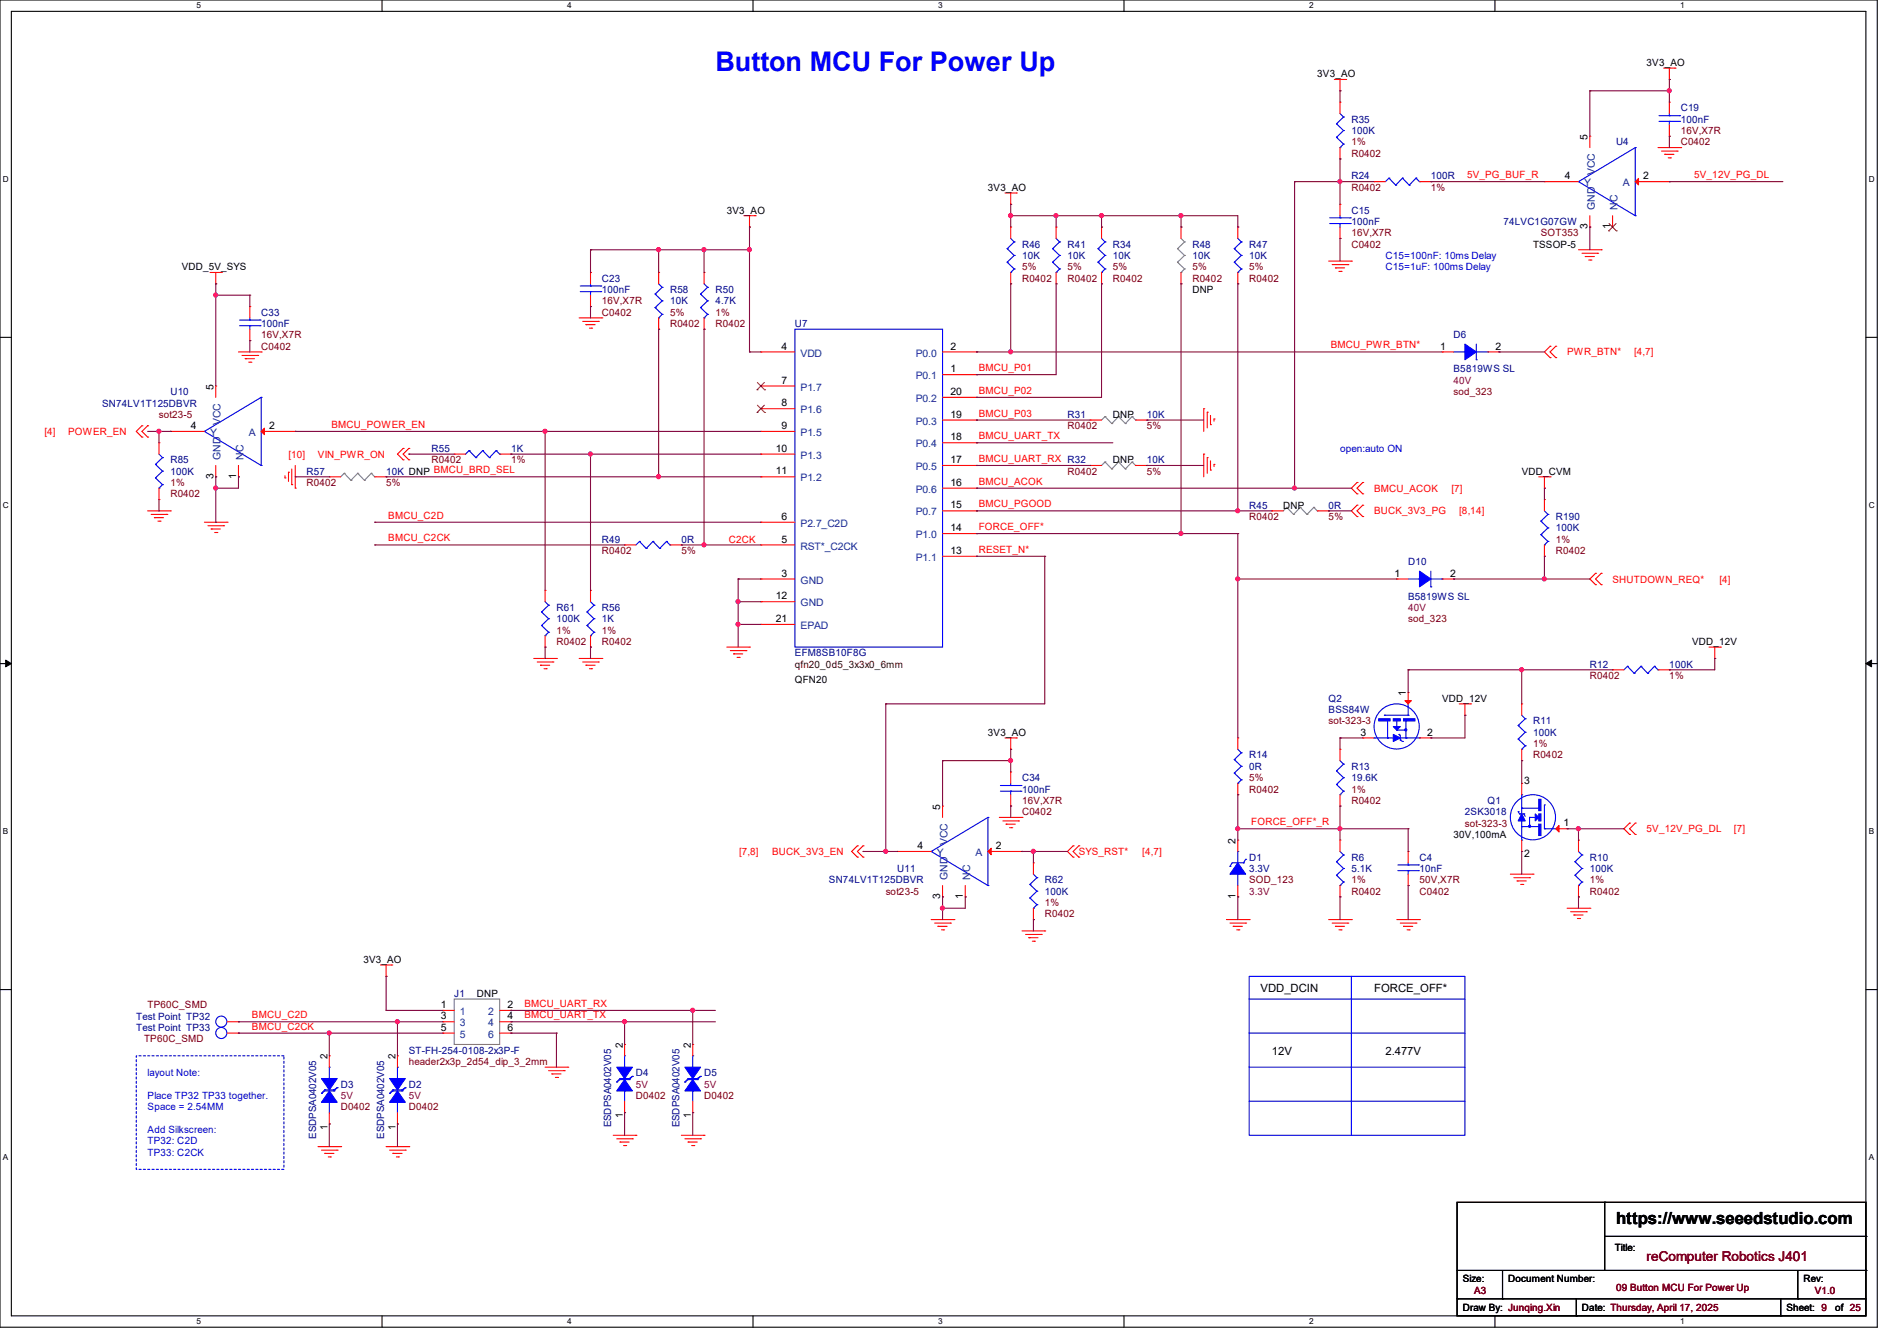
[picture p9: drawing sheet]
<svg xmlns="http://www.w3.org/2000/svg" width="297mm" height="210mm" viewBox="0 0 297 210" stroke-linecap="round" stroke-linejoin="round" font-family="sans-serif">
<path d="M0 0h293.9v207.9h-293.9zM1.8 1.8h290.3v204.3h-290.3z" fill="none" stroke="#000" stroke-width=".17"/>
<g fill="#fff">
<path d="M30.8 .2h.7v1.4h-.7z"/>
<path d="M30.8 206.2h.7v1.4h-.7z"/>
</g>
<path d="M59.8 0v1.8M59.8 206.1v1.8" fill="none" stroke="#000" stroke-width=".17"/>
<g fill="#fff">
<path d="M88.8 .2h.7v1.4h-.7z"/>
<path d="M88.8 206.2h.7v1.4h-.7z"/>
</g>
<path d="M117.9 0v1.8M117.9 206.1v1.8" fill="none" stroke="#000" stroke-width=".17"/>
<g fill="#fff">
<path d="M146.9 .2h.7v1.4h-.7z"/>
<path d="M146.9 206.2h.7v1.4h-.7z"/>
</g>
<path d="M176 0v1.8M176 206.1v1.8" fill="none" stroke="#000" stroke-width=".17"/>
<g fill="#fff">
<path d="M205 .2h.7v1.4h-.7z"/>
<path d="M205 206.2h.7v1.4h-.7z"/>
</g>
<path d="M234.1 0v1.8M234.1 206.1v1.8" fill="none" stroke="#000" stroke-width=".17"/>
<g fill="#fff">
<path d="M263.1 .2h.6v1.4h-.6z"/>
<path d="M263.1 206.2h.6v1.4h-.6z"/>
<path d="M.5 27.3h.9v1.4h-.9z"/>
<path d="M292.6 27.3h.9v1.4h-.9z"/>
<path d="M.5 78.4h.9v1.4h-.9z"/>
<path d="M292.6 78.4h.9v1.4h-.9z"/>
</g>
<path d="M0 52.8h1.8M292.1 52.8h1.8" fill="none" stroke="#000" stroke-width=".17"/>
<g fill="#fff">
<path d="M.5 129.5h.8v1.4h-.8z"/>
<path d="M292.6 129.5h.8v1.4h-.8z"/>
</g>
<path d="M0 103.9h1.8M292.1 103.9h1.8" fill="none" stroke="#000" stroke-width=".17"/>
<path d="M.9 103.4l.9 .5-.9 .5zM292.1 103.9l.9-.5v1z" fill="#000" stroke="#000" stroke-width=".16"/>
<g fill="#fff">
<path d="M.5 180.5h.8v1.4h-.8z"/>
<path d="M292.6 180.5h.8v1.4h-.8z"/>
</g>
<g fill="none" stroke="#000" stroke-width=".17">
<path d="M0 155h1.8M292.1 155h1.8M228.1 188.3h64v17.8h-64zM228.1 199h64M235.2 199v4.4M251.2 188.3h.1M251.2 188.3v10.7M251.2 193.6h40.9M281.5 199v4.4M292.1 199h.1M292.1 193.6h.1M228.1 203.4h.1"/>
<path d="M228.1 203.4h64M235.2 203.4h.1M246.8 206.1h.1M246.8 203.4v2.7M278.8 206.1h.1M278.8 203.4v2.7M281.5 203.4h.1"/>
</g>
<g fill="none" stroke="#00f" stroke-width=".17">
<path d="M209.3 19.4h.1M209.3 19.4l1.1 1M209.8 17.8l.6 .5M210.4 18.3h.1M210.4 18.3l-1.1 1.1M259.8 18.1h3.2M259.8 19h3.2M261.4 19h.1M261.4 18.1h.1M261.4 17.8v.3M261.4 19v.6M263 18.1h.1"/>
<path d="M263 19h.1M157.7 38.9h.1M157.7 38.9l1.1 1.1M158.2 37.3l.6 .6M158.8 37.9h.1M158.8 37.9l-1.1 1M164.8 38.9h.1M164.8 38.9l1.1 1.1M165.4 37.3l.5 .6M165.9 37.9h.1M165.9 37.9l-1.1 1M171.9 38.9h.1"/>
<path d="M171.9 38.9l1.1 1.1M172.5 37.3l.5 .6M173 37.9h.1M173 37.9l-1.1 1M193.3 38.9h.1M193.3 38.9l1.1 1.1M193.8 37.3l.6 .6M194.4 37.9h.1M194.4 37.9l-1.1 1M208.2 34.1h3.2M208.2 35h3.2M209.3 21.5h.1"/>
<path d="M209.3 21.5l1.1 1.1M209.8 23.1h.1M209.8 35h.1M209.8 34.1h.1M209.8 33.8v.3M209.8 35v.6M210.4 20.4h.1M210.4 22.6h.1M210.4 20.4l-1.1 1.1M210.4 22.6l-.6 .5M211.4 34.1h.1M211.4 35h.1"/>
<path d="M217.5 27.9h.1M217.5 27.9l-.6 .5M217.5 27.9l1 1.1M218.5 29h.1M219.6 27.9h.1M219.6 27.9l-1.1 1.1M219.6 27.9l1 1.1M220.6 29h.1M221.7 27.9h.1M221.7 27.9l-1.1 1.1M221.7 27.9l.5 .5M222.2 28.4h.1"/>
<path d="M247.1 28.4h.1M247.1 28.4l8.9 5.4M256 23.1h.1M256 33.8h.1M256 23.1l-8.9 5.3M256 23.1v10.7M37.5 50.1h3.2M37.5 51h3.2M39.1 51h.1M39.1 50.1h.1M39.1 49.8v.3M39.1 51v.6"/>
<path d="M40.7 50.1h.1M40.7 51h.1M90.8 44.8h3.3M90.8 45.7h3.3M92.5 45.7h.1M92.5 44.8h.1M92.5 44.4v.4M92.5 45.7v.5M94.1 44.8h.1M94.1 45.7h.1M102.6 46.1h.1M102.6 48.2h.1"/>
<path d="M102.6 46.1l1.1 1M102.6 48.2l1.1 1M103.1 49.8h.1M103.1 44.4l.6 .6M103.7 45h.1M103.7 47.1h.1M103.7 49.2h.1M103.7 45l-1.1 1.1M103.7 47.1l-1.1 1.1M103.7 49.2l-.6 .6M109.7 46.1h.1M109.7 48.2h.1"/>
<path d="M109.7 46.1l1.1 1M109.7 48.2l1.1 1M110.2 49.8h.1M110.2 44.4l.6 .6M110.8 45h.1M110.8 47.1h.1M110.8 49.2h.1M110.8 45l-1.1 1.1M110.8 47.1l-1.1 1.1M110.8 49.2l-.6 .6M124.5 51.6h23.1v49.7h-23.1zM157.7 41.1h.1"/>
<path d="M157.7 41.1l1.1 1M158.2 42.7h.1M158.8 40h.1M158.8 42.1h.1M158.8 40l-1.1 1.1M158.8 42.1l-.6 .6M164.8 41.1h.1M164.8 41.1l1.1 1M165.4 42.7h.1M165.9 40h.1M165.9 42.1h.1M165.9 40l-1.1 1.1"/>
<path d="M165.9 42.1l-.5 .6M171.9 41.1h.1M171.9 41.1l1.1 1M172.5 42.7h.1M173 40h.1M173 42.1h.1M173 40l-1.1 1.1M173 42.1l-.5 .6M193.3 41.1h.1M193.3 41.1l1.1 1M193.8 42.7h.1M194.4 40h.1"/>
<path d="M194.4 42.1h.1M194.4 40l-1.1 1.1M194.4 42.1l-.6 .6M227.6 55.1h1.8M229.4 55.1h.1M231.1 56.3h.1M231.1 53.9v2.4M231.1 55.1h1.8M232.9 55.1h.1M24.3 72.7h.1M24.3 74.8h.1M24.3 72.7l1.1 1.1"/>
<path d="M24.3 74.8l1.1 1.1M24.9 76.5h.1M24.9 71.1l.5 .6M25.4 71.7h.1M25.4 73.8h.1M25.4 75.9h.1M25.4 71.7l-1.1 1M25.4 73.8l-1.1 1M25.4 75.9l-.5 .6M32 67.6h.1M32 67.6l8.9 5.3M40.9 62.2h.1"/>
<path d="M40.9 72.9h.1M40.9 62.2l-8.9 5.4M40.9 62.2v10.7M73.4 70.6h.1M73.4 70.6l-.5 .5M73.4 70.6l1.1 1.1M74.5 71.7h.1M75.6 70.6h.1M75.6 70.6l-1.1 1.1M75.6 70.6l1 1.1M76.6 71.7h.1M77.7 70.6h.1"/>
<path d="M77.7 70.6l-1.1 1.1M77.7 70.6l.5 .5M78.2 71.1h.1M84.8 95.8h.1M84.8 98h.1M84.8 95.8l1.1 1.1M84.8 98l1.1 1M85.3 99.6h.1M85.3 94.2l.6 .6M85.9 94.8h.1M85.9 96.9h.1M85.9 99h.1"/>
<path d="M85.9 94.8l-1.1 1M85.9 96.9l-1.1 1.1M85.9 99l-.6 .6M91.9 95.8h.1M91.9 98h.1M91.9 95.8l1.1 1.1M91.9 98l1.1 1M92.5 99.6h.1M92.5 94.2l.5 .6M93 94.8h.1M93 96.9h.1M93 99h.1"/>
<path d="M93 94.8l-1.1 1M93 96.9l-1.1 1.1M93 99l-.5 .6M100.1 84.8h.1M100.1 84.8l-.5 .5M100.1 84.8l1.1 1.1M101.2 85.9h.1M102.2 84.8h.1M102.2 84.8l-1 1.1M102.2 84.8l1.1 1.1M103.3 85.9h.1M104.4 84.8h.1"/>
<path d="M104.4 84.8l-1.1 1.1M104.4 84.8l.5 .5M104.9 85.3h.1M220.5 90.7h1.7M222.2 90.7h.1M224 91.9h.1M224 89.5v2.4M224 90.7h1.8M225.8 90.7h.1M241.3 81.6h.1M241.3 83.7h.1M241.3 81.6l1.1 1.1"/>
<path d="M241.3 83.7l1.1 1.1M241.8 85.3h.1M241.8 80l.6 .6M242.4 80.6h.1M242.4 82.7h.1M242.4 84.8h.1M242.4 80.6l-1.1 1M242.4 82.7l-1.1 1M242.4 84.8l-.6 .5M193.3 119h.1M193.3 119l1.1 1M193.8 117.3l.6 .6"/>
<path d="M194.4 117.9h.1M194.4 117.9l-1.1 1.1M209.8 119.1l.6 .6M210.4 119.7h.1M210.4 119.7l-1.1 1M215.1 115.6h.1M215.1 115.6h3M216.7 112h.1M216.7 112h3.8M217.3 115.6h.1M217.3 112.9v2.7M218.7 114.3h.1"/>
<path d="M218.7 112.9v1.4M218.7 114.3h1.2M219 115h.1M219 115l.2 .2v.7M219.2 115.9h.1M219.2 115.6h3M219.2 115.9l.4 .2M219.6 116.1h.1M219.9 114.3h.1M220.1 112.9h.1M220.1 115.6h.1M220.1 112.9v1.2"/>
<path d="M220.1 114.5v1.1M220.5 112h.1M220.5 110.2v1.8M222.2 115.6h.1M237.7 113.6h.1M237.7 115.7h.1M237.7 113.6l1.1 1.1M237.7 115.7l1.1 1.1M238.3 117.3h.1M238.3 112l.5 .6M238.8 112.6h.1M238.8 114.7h.1"/>
<path d="M238.8 116.8h.1M238.8 112.6l-1.1 1M238.8 114.7l-1.1 1M238.8 116.8l-.5 .5M254.8 104.4h.1M254.8 104.4l-.5 .5M254.8 104.4l1.1 1.1M255.9 105.5h.1M256.9 104.4h.1M256.9 104.4l-1 1.1M256.9 104.4l1.1 1.1M258 105.5h.1"/>
<path d="M259 104.4h.1M259 104.4l-1 1.1M259 104.4l.6 .5M259.6 104.9h.1M145.8 133.3h.1M145.8 133.3l8.9 5.4M154.7 128h.1M154.7 138.7h.1M154.7 128l-8.9 5.3M154.7 128v10.7M156.6 123h3.3M156.6 123.9h3.3"/>
<path d="M158.2 123.9h.1M158.2 123h.1M158.2 122.7v.3M158.2 123.9v.6M159.9 123h.1M159.9 123.9h.1M161.2 138.5h.1M161.2 138.5l1.1 1.1M161.8 136.9l.5 .6M162.3 137.5h.1M162.3 139.6h.1M162.3 137.5l-1.1 1"/>
<path d="M162.3 139.6l-1.1 1M192.6 135.7h.1M193.3 121.1h.1M193.3 121.1l1.1 1M193.8 136.9h.1M193.8 133.3h.1M193.8 122.7h.1M193.8 133.3v1.8M193.8 136.9v1.8M194.4 120h.1M194.4 122.1h.1M194.4 120l-1.1 1.1"/>
<path d="M194.4 122.1l-.6 .6M194.7 135.1h.1M194.7 135.1h-1.8l-.3 .6M195 134.6h.1M195 134.6l-.3 .5M209.3 120.7h.1M209.3 122.9h.1M209.3 135h.1M209.3 137.1h.1M209.3 120.7l1.1 1.1M209.3 122.9l1.1 1M209.3 135l1.1 1"/>
<path d="M209.3 137.1l1.1 1M209.8 124.5h.1M209.8 138.7h.1M209.8 133.3l.6 .6M210.4 121.8h.1M210.4 123.9h.1M210.4 133.9h.1M210.4 136h.1M210.4 138.1h.1M210.4 121.8l-1.1 1.1M210.4 123.9l-.6 .6M210.4 133.9l-1.1 1.1"/>
<path d="M210.4 136l-1.1 1.1M210.4 138.1l-.6 .6M218.9 135.5h3.2M218.9 136.4h3.2M220.5 136.4h.1M220.5 135.5h.1M220.5 135.1v.4M220.5 136.4v.5M222.1 135.5h.1M222.1 136.4h.1M237.7 127.1h.1M237.7 127.1l.2 .4"/>
<path d="M237.9 127.5h.1M237.9 127.5h.7M238.3 129.5h.1M238.3 131.6h.1M238.3 126.6h.1M238.3 124.5h.1M238.3 129.5h1M238.3 124.5v3M238.3 128.6v3M238.3 126.6h2.6M238.6 127.5h.1M238.6 127.5l.2 .3"/>
<path d="M239.5 128h.1M239.5 129.2h.1M239.5 128h.9M239.5 128v1.2M239.7 129.5h1.2M240.9 129.5h.1M241.8 129.8h.1M241.8 126.1h.1M241.8 129.8h1.8M241.8 126.1v3.7M246.6 135h.1M246.6 137.1h.1"/>
<path d="M246.6 135l1.1 1M246.6 137.1l1.1 1M247.1 138.7h.1M247.1 133.3l.6 .6M247.7 133.9h.1M247.7 136h.1M247.7 138.1h.1M247.7 133.9l-1.1 1.1M247.7 136l-1.1 1.1M247.7 138.1l-.6 .6M161.2 140.6h.1M161.2 140.6l1.1 1.1"/>
<path d="M161.8 142.2h.1M162.3 141.7h.1M162.3 141.7l-.5 .5M195.6 152.9h33.8v24.9h-33.8zM195.6 156.5h33.8M211.6 152.9v24.9M50.3 171.2h.1M50.8 170.7h.1M50.8 170.7h1.5M50.8 170.7l-.5 .5M51.6 167.1h.1M51.6 172.6h.1"/>
<path d="M51.6 167.1v1.8M51.6 172.6v1.6M52.3 170.7h.1M52.3 170.9h.1M52.3 170.9h-1.5l-.5 .3M52.8 170.3h.1M52.8 170.3l-.5 .4M52.8 170.3l-.5 .6M61 171.2h.1M61.5 170.7h.1M61.5 170.7h1.4M61.5 170.7l-.5 .5"/>
<path d="M62.2 167.1h.1M62.2 172.6h.1M62.2 167.1v1.8M62.2 172.6v1.6M62.9 170.7h.1M62.9 170.9h.1M62.9 170.9h-1.4l-.5 .3M63.5 170.3h.1M63.5 170.3l-.6 .4M63.5 170.3l-.6 .6M96.6 169.5h.1M97.1 168.9h.1"/>
<path d="M97.1 168.9h1.4M97.1 168.9l-.5 .6M97.8 165.4h.1M97.8 170.9h.1M97.8 165.4v1.7M97.8 170.9v1.6M98.5 168.9h.1M98.5 169.1h.1M98.5 169.1h-1.4l-.5 .4M99 168.6h.1M99 168.6l-.5 .3M99 168.6l-.5 .5"/>
<path d="M107.2 169.5h.1M107.7 168.9h.1M107.7 168.9h1.5M107.7 168.9l-.5 .6M108.5 165.4h.1M108.5 170.9h.1M108.5 165.4v1.7M108.5 170.9v1.6M109.2 168.9h.1M109.2 169.1h.1M109.2 169.1h-1.5l-.5 .4M109.7 168.6h.1"/>
<path d="M109.7 168.6l-.5 .3M109.7 168.6l-.5 .5M195.6 161.8h33.8M195.6 167.1h33.8M195.6 172.5h33.8"/>
<circle cx="218.7" cy="113.8" r="3.5"/>
<circle cx="240" cy="128" r="3.5"/>
<circle cx="34.6" cy="160" r=".87"/>
<circle cx="34.6" cy="161.8" r=".87"/>
</g>
<path d="M21.3 165.4h23.1v17.7h-23.1z" fill="none" stroke="#00f" stroke-width=".17" stroke-dasharray=".3 .3"/>
<g fill="none" stroke="#f00" stroke-width=".17">
<path d="M208.9 12.4h1.8M209.8 14.2h.1M209.8 16h.1M209.8 12.4v1.8M209.8 16v1.8M210.7 12.4h.1M260.5 10.7h1.8M261.4 12.4h.1M261.4 16h.1M261.4 10.7v1.7M261.4 16v1.8M261.4 19.6v1.7"/>
<path d="M262.3 10.7h.1M116.5 33.8h1.7M117.3 35.6h.1M117.3 33.8v1.8M118.2 33.8h.1M157.4 30.2h1.7M158.2 32h.1M158.2 35.6h.1M158.2 30.2v1.8M158.2 35.6v1.7M159.1 30.2h.1M165.4 35.6h.1"/>
<path d="M165.4 35.6v1.7M172.5 35.6h.1M172.5 35.6v1.7M184.9 35.6h.1M184.9 35.6v1.7M193.8 35.6h.1M193.8 35.6v1.7M209.8 24.9h.1M209.8 32h.1M209.8 37.3h.1M209.8 23.1v1.8M209.8 32v1.8"/>
<path d="M209.8 35.6v1.7M215.1 28.4h.1M215.1 28.4h1.8M222.2 28.4h1.8M224 28.4h.1M241.8 28.4h.1M241.8 28.4h5.3M247.1 39.1h3.6M247.7 39.7h2.4M248.9 35.6h.1M248.9 21.3h.1M248.9 21.3v1.8"/>
<path d="M248.9 33.8v1.8M250.1 39.7h.1M250.7 39.1h.1M252.5 35.6h.1M252.5 33.8v1.8M256 28.4h5.4M259.6 23.1h3.5M260.1 23.7h2.5M260.6 24.2h.1M260.6 24.2h1.5M261.2 24.7h.3M261.4 21.3h.1"/>
<path d="M261.4 28.4h.1M261.5 24.7h.1M262.6 23.7h.1M263.1 23.1h.1M32.9 42.7h1.8M33.8 44.4h.1M33.8 42.7v1.7M34.7 42.7h.1M37.3 55.1h3.6M37.9 55.7h2.4M38.4 56.2h.1M38.4 56.2h1.4"/>
<path d="M38.9 56.7h.4M39.1 48h.1M39.1 53.3h.1M39.1 48v1.8M39.1 51.6v1.7M39.3 56.7h.1M40.3 55.7h.1M40.9 55.1h.1M90.7 49.8h3.5M91.2 50.3h2.5M91.7 50.8h.1M91.7 50.8h1.5"/>
<path d="M92.3 51.4h.3M92.5 42.7h.1M92.5 48h.1M92.5 42.7v1.7M92.5 46.2v1.8M92.6 51.4h.1M93.7 50.3h.1M94.2 49.8h.1M103.1 42.7h.1M103.1 51.6h.1M103.1 42.7v1.7M103.1 49.8v1.8"/>
<path d="M110.2 42.7h.1M110.2 51.6h.1M110.2 42.7v1.7M110.2 49.8v1.8M119.1 55.1h.1M119.1 55.1h5.4M147.6 55.1h5.3M147.6 58.7h5.3M152.9 55.1h.1M152.9 58.7h.1M158.2 44.4h.1M158.2 42.7v1.7"/>
<path d="M165.4 44.4h.1M165.4 42.7v1.7M172.5 44.4h.1M172.5 42.7v1.7M184.9 44.4h.1M184.9 42.7v1.7M193.8 44.4h.1M193.8 42.7v1.7M208 40.9h3.6M208.6 41.4h2.4M209.1 42h.1M209.1 42h1.4"/>
<path d="M209.6 42.5h.4M210 42.5h.1M211 41.4h.1M211.6 40.9h.1M225.8 55.1h.1M225.8 55.1h1.8M232.9 55.1h1.8M234.7 55.1h.1M242.7 54.2h.1M242.7 56h.1M242.7 54.2l-.9 .9 .9 .9M243.6 56h.1"/>
<path d="M243.6 54.2h.1M243.6 54.2l-.9 .9 .9 .9M248.2 40.2h.1M248.2 40.2h1.4M248.8 40.7h.3M249.1 40.7h.1M22.2 66.7h.1M22.2 68.5h.1M22.2 66.7l-.9 .9 .9 .9M23.1 66.7h.1M23.1 68.5h.1M23.1 66.7l-.9 .9 .9 .9"/>
<path d="M24.9 69.3h.1M24.9 78.2h.1M24.9 69.3v1.8M24.9 76.5v1.7M26.7 67.6h.1M26.7 67.6h5.3M33.8 74.7h.1M33.8 60.5h.1M33.8 60.5v1.7M33.8 72.9v1.8M37.3 74.7h.1M37.3 72.9v1.8"/>
<path d="M40.9 67.6h5.3M44.6 74.8h.1M44.6 74.5v.3M45.2 74h.1M45.2 74v1.4M45.7 75.9h.1M45.7 73.4v2.5M46.2 76.5h.1M46.2 67.6h.1M46.2 72.9v3.6M51.6 74.7h.1M51.6 74.7h1.7"/>
<path d="M58.7 74.7h1.8M60.5 74.7h.1M63.1 70.2h.1M63.1 72h.1M63.1 70.2l-.9 .9 .9 .9M64 70.2h.1M64 72h.1M64 70.2l-.9 .9 .9 .9M71.1 71.1h.1M71.1 71.1h1.8M78.2 71.1h1.8M80 71.1h.1"/>
<path d="M119.1 60.5h.1M119.1 64h.1M119.1 67.6h.1M119.1 71.1h.1M119.1 74.7h.1M119.1 74.7h5.4M119.1 71.1h5.4M119.1 67.6h5.4M119.1 60.5h5.4M119.1 64h5.4M147.6 72.9h5.3M147.6 65.8h5.3"/>
<path d="M147.6 62.2h5.3M147.6 69.3h5.3M147.6 76.5h5.3M152.9 62.2h.1M152.9 65.8h.1M152.9 69.3h.1M152.9 72.9h.1M152.9 76.5h.1M170.7 72.9h.1M170.7 65.8h.1M170.7 72.9h1.8M170.7 65.8h1.8"/>
<path d="M177.8 72.9h1.8M177.8 65.8h1.8M179.6 72.9h.1M179.6 65.8h.1M188.5 64h.1M188.5 71.1h.1M188.5 64v3.6M188.5 71.1v3.6M189 64.6h.1M189 71.7h.1M189 64.6v2.4M189 71.7v2.4"/>
<path d="M189.5 66.5h.1M189.5 73.6h.1M189.5 65.1v1.4M189.5 72.2v1.4M190.1 65.6h.1M190.1 72.7h.1M190.1 65.6v.4M190.1 72.7v.4M212.5 75.6h.1M212.5 77.3h.1M212.5 79.1h.1M212.5 75.6l-.9 .9 .9 .8"/>
<path d="M212.5 79.1l-.9 .9 .9 .9M213.4 77.3h.1M213.4 75.6h.1M213.4 79.1h.1M213.4 75.6l-.9 .9 .9 .8M213.4 79.1l-.9 .9 .9 .9M240.9 74.7h1.8M241.8 76.5h.1M241.8 78.2h.1M241.8 74.7v1.8M241.8 78.2v1.8M242.7 74.7h.1"/>
<path d="M23.1 80h3.6M23.7 80.6h2.4M24.2 81.1h.1M24.2 81.1h1.4M24.7 81.6h.4M25.1 81.6h.1M26.1 80.6h.1M26.7 80h.1M32 81.8h3.6M32.6 82.3h2.4M33.1 82.8h.1M33.1 82.8h1.4"/>
<path d="M33.6 83.4h.4M34 83.4h.1M35 82.3h.1M35.6 81.8h.1M85.3 92.5h.1M85.3 92.5v1.7M85.3 99.6v1.7M92.5 92.5h.1M92.5 92.5v1.7M92.5 99.6v1.7M97.8 85.3h.1M97.8 85.3h1.8"/>
<path d="M104.9 85.3h1.8M106.7 85.3h.1M119.1 81.8h.1M119.1 85.3h.1M119.1 90.7h.1M119.1 94.2h.1M119.1 97.8h.1M119.1 81.8h5.4M119.1 90.7h5.4M119.1 85.3h5.4M119.1 94.2h5.4M119.1 97.8h5.4"/>
<path d="M147.6 80h5.3M147.6 83.6h5.3M147.6 87.1h5.3M152.9 80h.1M152.9 83.6h.1M152.9 87.1h.1M199.1 80h.1M199.1 80h1.8M206.2 80h1.8M208 80h.1M212.5 80.9h.1M213.4 80.9h.1"/>
<path d="M218.7 90.7h.1M218.7 90.7h1.8M225.8 90.7h1.8M227.6 90.7h.1M241.8 87.1h.1M241.8 85.3v1.8M249.8 89.8h.1M249.8 91.6h.1M249.8 89.8l-.9 .9 .9 .9M250.7 91.6h.1M250.7 89.8h.1M250.7 89.8l-.9 .9 .9 .9"/>
<path d="M83.6 103.1h3.5M84.1 103.7h2.5M84.6 104.2h.1M84.6 104.2h1.5M85.2 104.7h.3M85.3 101.3h.1M85.5 104.7h.1M86.6 103.7h.1M87.1 103.1h.1M90.7 103.1h3.5M91.2 103.7h2.5M91.7 104.2h.1"/>
<path d="M91.7 104.2h1.5M92.3 104.7h.3M92.5 101.3h.1M92.6 104.7h.1M93.7 103.7h.1M94.2 103.1h.1M113.8 101.3h3.5M114.3 101.9h2.5M114.9 102.4h.1M114.9 102.4h1.4M115.4 103h.3M115.7 103h.1"/>
<path d="M116.8 101.9h.1M117.3 101.3h.1M157.4 115.6h1.7M158.2 117.3h.1M158.2 115.6v1.7M159.1 115.6h.1M193.8 115.6h.1M193.8 115.6v1.7M209.8 117.3h.1M209.8 117.3v1.8M213.4 115.6h.1M213.4 115.6h1.7"/>
<path d="M220.5 108.5h.1M220.5 108.5v1.7M222.2 115.6h1.8M224 115.6h.1M228.5 110.2h1.8M229.4 112h.1M229.4 110.2v1.8M230.3 110.2h.1M238.3 110.2h.1M238.3 119.1h.1M238.3 110.2v1.8M238.3 117.3v1.8"/>
<path d="M252.5 104.9h.1M252.5 104.9h1.8M259.6 104.9h1.8M261.4 104.9h.1M267.6 101.3h1.8M268.5 103.1h.1M268.5 101.3v1.8M269.4 101.3h.1M134.2 132.5h.1M134.2 134.2h.1M134.2 132.5l-.9 .8 .9 .9M135.1 132.5h.1"/>
<path d="M135.1 134.2h.1M135.1 132.5l-.9 .8 .9 .9M140.5 133.3h.1M140.5 133.3h5.3M147.6 126.2h.1M147.6 126.2v1.8M147.6 138.7v1.8M151.1 138.7v1.8M154.7 133.3h5.3M156.5 128h3.5M157 128.6h2.5M157.5 129.1h.1"/>
<path d="M157.5 129.1h1.5M158.1 129.6h.3M158.2 120.9h.1M158.2 126.2h.1M158.2 120.9v1.8M158.2 124.5v1.7M158.4 129.6h.1M159.5 128.6h.1M160 128h.1M160 133.3h.1M161.8 135.1h.1M161.8 135.1v1.8"/>
<path d="M168 132.5h.1M168 134.2h.1M168 132.5l-.9 .8 .9 .9M168.9 134.2h.1M168.9 132.5h.1M168.9 132.5l-.9 .8 .9 .9M193.8 131.6h.1M193.8 124.5h.1M193.8 122.7v1.8M193.8 131.6v1.7M193.8 138.7v1.8M209.8 126.2h.1"/>
<path d="M209.8 131.6h.1M209.8 124.5v1.7M209.8 131.6v1.7M209.8 138.7v1.8M220.5 133.3h.1M220.5 138.7h.1M220.5 133.3v1.8M220.5 136.9v1.8M236.5 136.9h3.5M237 137.5h2.5M237.5 138h.1M237.5 138h1.5"/>
<path d="M238.1 138.5h.3M238.3 122.7h.1M238.3 133.3h.1M238.3 122.7v1.8M238.3 131.6v1.7M238.4 138.5h.1M239.5 137.5h.1M240 136.9h.1M243.6 129.8h1.8M245.4 129.8h.1M247.1 131.6h.1M247.1 131.6v1.7"/>
<path d="M247.1 138.7v1.8M255.1 128.9h.1M255.1 130.7h.1M255.1 128.9l-.8 .9 .8 .9M256 130.7h.1M256 128.9h.1M256 128.9l-.9 .9 .9 .9M59.6 151.1h1.7M60.5 152.9h.1M60.5 151.1v1.8M61.3 151.1h.1M69.3 158.2h.1"/>
<path d="M69.3 158.2h1.8M78.2 158.2h1.8M80 158.2h.1M145.8 144h3.6M146.3 144.6h2.5M146.9 145.1h.1M146.9 145.1h1.4M147.4 145.6h.3M147.6 140.5h.1M147.7 145.6h.1M148.8 144.6h.1M149.4 144h.1"/>
<path d="M151.1 140.5h.1M160 145.8h3.6M160.6 146.3h2.4M161.1 146.9h.1M161.1 146.9h1.4M161.6 147.4h.4M161.8 144h.1M161.8 142.2v1.8M162 147.4h.1M163 146.3h.1M163.6 145.8h.1M192 144h3.6"/>
<path d="M192.6 144.6h2.4M193.1 145.1h.1M193.1 145.1h1.4M193.6 145.6h.4M193.8 140.5h.1M194 145.6h.1M195 144.6h.1M195.6 144h.1M208 144h3.6M208.6 144.6h2.4M209.1 145.1h.1M209.1 145.1h1.4"/>
<path d="M209.6 145.6h.4M209.8 140.5h.1M210 145.6h.1M211 144.6h.1M211.6 144h.1M218.7 144h3.5M219.2 144.6h2.5M219.8 145.1h.1M219.8 145.1h1.4M220.3 145.6h.3M220.6 145.6h.1M221.7 144.6h.1"/>
<path d="M222.2 144h.1M245.4 142.2h3.5M245.9 142.8h2.5M246.4 143.3h.1M246.4 143.3h1.5M247 143.8h.3M247.1 140.5h.1M247.3 143.8h.1M248.4 142.8h.1M248.9 142.2h.1M35.6 160h1.7M35.6 161.8h1.7"/>
<path d="M37.3 160h.1M37.3 161.8h.1M49.8 179.6h3.5M51.6 165.4h.1M51.6 176h.1M51.6 165.4v1.7M51.6 174.2v1.8M53.3 179.6h.1M60.5 179.6h3.5M62.2 165.4h.1M62.2 176h.1M62.2 165.4v1.7"/>
<path d="M62.2 174.2v1.8M64 179.6h.1M69.3 160h.1M69.3 161.8h.1M69.3 160h1.8M69.3 161.8h1.8M78.2 160h1.8M78.2 161.8h1.8M80 161.8h.1M80 160h.1M85.3 167.1h3.6M85.9 167.7h2.4"/>
<path d="M86.4 168.2h.1M86.4 168.2h1.4M87 168.7h.3M87.3 168.7h.1M88.3 167.7h.1M88.9 167.1h.1M96 177.8h3.6M96.6 178.4h2.4M97.1 178.9h.1M97.1 178.9h1.4M97.6 179.4h.4M97.8 163.6h.1"/>
<path d="M97.8 174.2h.1M97.8 163.6v1.8M97.8 172.5v1.7M98 179.4h.1M99 178.4h.1M99.6 177.8h.1M106.7 177.8h3.5M107.2 178.4h2.5M107.7 178.9h.1M107.7 178.9h1.5M108.3 179.4h.3M108.5 163.6h.1"/>
<path d="M108.5 174.2h.1M108.5 163.6v1.8M108.5 172.5v1.7M108.6 179.4h.1M109.7 178.4h.1M110.2 177.8h.1M50.3 180.1h2.5M50.8 180.6h.1M50.8 180.6h1.5M51.4 181.2h.3M51.7 181.2h.1M52.8 180.1h.1"/>
<path d="M61 180.1h2.5M61.5 180.6h.1M61.5 180.6h1.4M62.1 181.2h.3M62.4 181.2h.1M63.5 180.1h.1"/>
</g>
<g fill="#00f" stroke="#00f" stroke-width=".17">
<path d="M218.1 113.8h1.1l-.5 .5z"/>
<path d="M240.4 127.5l.5 .5-.5 .6z"/>
<path d="M229.4 53.9l1.7 1.2-1.7 1.2z" fill-rule="evenodd"/>
<path d="M215.9 112.6h1.7v.3h-1.7z" fill-rule="evenodd"/>
<path d="M219.8 112.6h1.7v.3h-1.7z" fill-rule="evenodd"/>
<path d="M218.1 112.6h1.1v.3h-1.1z" fill-rule="evenodd"/>
<path d="M218.1 115l1.1 .6-1.1 .5z" fill-rule="evenodd"/>
<path d="M222.2 89.5l1.8 1.2-1.8 1.2z" fill-rule="evenodd"/>
<path d="M97.8 169.1l1.2 1.8h-2.4z" fill-rule="evenodd"/>
<path d="M96.6 167.1h2.4l-1.2 1.8z" fill-rule="evenodd"/>
<path d="M193.8 135.1l1.2 1.8h-2.4z" fill-rule="evenodd"/>
<path d="M240.9 125.2h.4v1.8h-.4z" fill-rule="evenodd"/>
<path d="M240.9 129.1h.4v1.8h-.4z" fill-rule="evenodd"/>
<path d="M240.9 127.5h.4v1.1h-.4z" fill-rule="evenodd"/>
<path d="M238.3 127.5l.5 1.1h-1.1z" fill-rule="evenodd"/>
<path d="M108.5 169.1l1.2 1.8h-2.5z" fill-rule="evenodd"/>
<path d="M107.2 167.1h2.5l-1.2 1.8z" fill-rule="evenodd"/>
<path d="M51.6 170.9l1.2 1.7h-2.5z" fill-rule="evenodd"/>
<path d="M50.3 168.9h2.5l-1.2 1.8z" fill-rule="evenodd"/>
<path d="M62.2 170.9l1.3 1.7h-2.5z" fill-rule="evenodd"/>
<path d="M61 168.9h2.5l-1.3 1.8z" fill-rule="evenodd"/>
<circle cx="220.1" cy="114.3" r=".17"/>
<circle cx="239.5" cy="129.4" r=".17"/>
</g>
<g fill="none" stroke="#808080" stroke-width=".17">
<path d="M184.4 38.9h.1M184.4 38.9l1.1 1.1M184.9 37.3l.6 .6M185.5 37.9h.1M185.5 37.9l-1.1 1M184.4 41.1h.1M184.4 41.1l1.1 1M184.9 42.7h.1M185.5 40h.1M185.5 42.1h.1M185.5 40l-1.1 1.1M185.5 42.1l-.6 .6"/>
<path d="M53.9 74.1h.1M53.9 74.1l-.6 .6M53.9 74.1l1 1.1M54.9 75.2h.1M56 74.1h.1M56 74.1l-1.1 1.1M56 74.1l1.1 1.1M57.1 75.2h.1M58.1 74.1h.1M58.1 74.1l-1 1.1M58.1 74.1l.6 .6M58.7 74.7h.1"/>
<path d="M173 72.3h.1M173 65.2h.1M173 72.3l-.5 .6M173 72.3l1.1 1.1M173 65.2l-.5 .6M173 65.2l1.1 1.1M174.1 73.4h.1M174.1 66.3h.1M175.1 72.3h.1M175.1 65.2h.1M175.1 72.3l-1 1.1M175.1 72.3l1.1 1.1"/>
<path d="M175.1 65.2l-1 1.1M175.1 65.2l1.1 1.1M176.2 73.4h.1M176.2 66.3h.1M177.2 72.3h.1M177.2 65.2h.1M177.2 72.3l-1 1.1M177.2 72.3l.6 .6M177.2 65.2l-1 1.1M177.2 65.2l.6 .6M177.8 72.9h.1M177.8 65.8h.1"/>
<path d="M201.5 79.5h.1M201.5 79.5l-.6 .5M201.5 79.5l1 1.1M203.6 79.5h.1M203.6 79.5l-1.1 1.1M203.6 79.5l1 1.1M205.7 79.5h.1M205.7 79.5l-1.1 1.1M205.7 79.5l.5 .5M202.5 80.6h.1M204.6 80.6h.1M206.2 80h.1"/>
<path d="M71.1 156.5h7.1v7.1h-7.1z"/>
</g>
<g fill="#f00" stroke="#f00" stroke-width=".17">
<path d="M220 109.7h1l-.5 .5z"/>
<path d="M256.5 27.9v1.1l-.5-.6z"/>
<path d="M155.2 132.8v1.1l-.5-.6z"/>
<path d="M243.6 129.8l.5-.5v1z"/>
<path d="M40.9 67.6l.5-.5v1z"/>
</g>
<path d="M251.9 36.2h.1M251.9 35l1.2 1.2M253 35l-1.1 1.2M253.1 36.2h.1M118.6 59.9l1.1 1.1M119.7 59.9l-1.2 1.1M118.5 61h.1M118.5 64.6h.1M118.6 63.5l1.1 1.1M119.7 63.5l-1.2 1.1M119.7 61h.1M119.7 64.6h.1" fill="none" stroke="#804000" stroke-width=".16"/>
<g fill="none" stroke="#800040" stroke-width=".17">
<path d="M209.8 14.2h.1M209.8 14.2v1.8M248.9 14.2h.1M248.9 14.2v7.1M248.9 14.2h12.5M261.4 12.4h.1M261.4 14.2h.1M261.4 12.4v3.6M92.5 39.1h.1M92.5 39.1v3.6M92.5 39.1h24.8M103.1 39.1h.1"/>
<path d="M103.1 39.1v3.6M110.2 39.1h.1M110.2 39.1v3.6M117.3 39.1h.1M117.3 35.6h.1M117.3 35.6v19.5M158.2 32h.1M158.2 33.8h.1M158.2 32v3.6M158.2 33.8h35.6v1.8M165.4 33.8h.1M165.4 33.8v1.8"/>
<path d="M172.5 33.8h.1M172.5 35.6h.1M172.5 33.8v1.8M184.9 33.8h.1M184.9 35.6h.1M184.9 33.8v1.8M193.8 35.6h.1M202.7 28.4h.1M202.7 28.4h12.4M202.7 28.4v48.1M209.8 37.3h.1M209.8 24.9h.1"/>
<path d="M209.8 28.4h.1M209.8 24.9v7.1M209.8 37.3v3.6M224 28.4h.1M224 28.4h17.8M248.9 35.6h.1M248.9 35.6v3.5M261.4 21.3h.1M261.4 28.4h.1M261.4 21.3v1.8M261.4 28.4h17.7M33.8 44.4h.1"/>
<path d="M33.8 46.2h.1M33.8 44.4v16.1M33.8 46.2h5.3M39.1 53.3h.1M39.1 46.2h.1M39.1 46.2v1.8M39.1 53.3v1.8M92.5 48h.1M92.5 48v1.8M103.1 51.6h.1M103.1 51.6v23.1M110.2 51.6h.1"/>
<path d="M110.2 51.6v33.7M117.3 55.1h.1M117.3 55.1h1.8M152.9 55.1h.1M152.9 58.7h.1M152.9 55.1h72.9M158.2 44.4h.1M158.2 55.1h.1M158.2 44.4v10.7M165.4 44.4h.1M165.4 44.4v14.3h-12.5M172.5 44.4h.1"/>
<path d="M172.5 44.4v17.8h-19.6M184.9 44.4h.1M184.9 44.4v39.2M193.8 44.4h.1M193.8 44.4v35.6M234.7 55.1h.1M234.7 55.1h7.1M23.1 67.6h3.6M24.9 67.6h.1M24.9 67.6v1.7M24.9 78.2v1.8M26.7 67.6h.1"/>
<path d="M33.8 74.7h.1M33.8 76.5h.1M33.8 74.7v7.1M37.3 74.7h.1M37.3 74.7v1.8h-3.5M46.2 67.6h.1M46.2 74.7h.1M46.2 67.6h72.9M46.2 74.7h5.4M60.5 74.7h.1M60.5 74.7h58.6M64 71.1h.1"/>
<path d="M64 71.1h7.1M80 71.1h.1M80 71.1h39.1M85.3 67.6h.1M85.3 67.6v24.9M92.5 71.1h.1M92.5 71.1v21.4M103.1 74.7h.1M152.9 62.2h.1M152.9 65.8h.1M152.9 69.3h.1M152.9 72.9h.1"/>
<path d="M152.9 76.5h.1M152.9 76.5h58.7M152.9 65.8h17.8M152.9 72.9h17.8M152.9 69.3h21.3M179.6 65.8h.1M179.6 72.9h.1M179.6 65.8h8.9M179.6 72.9h8.9M202.7 76.5h.1M241.8 76.5h.1M241.8 76.5v1.7"/>
<path d="M24.9 80h.1M33.8 81.8h.1M58.7 85.3h.1M58.7 81.8h.1M58.7 85.3h39.1M58.7 81.8h60.4M106.7 85.3h.1M106.7 85.3h12.4M110.2 85.3h.1M115.6 90.7h.1M115.6 94.2h.1M115.6 97.8h.1"/>
<path d="M115.6 90.7v10.6M115.6 90.7h3.5M115.6 94.2h3.5M115.6 97.8h3.5M152.9 80h.1M152.9 83.6h.1M152.9 87.1h.1M152.9 80h46.2M152.9 83.6h40.9M152.9 87.1h10.7M163.6 87.1h.1M163.6 87.1v23.1h-24.9"/>
<path d="M184.9 83.6h.1M193.8 83.6h.1M193.8 80h.1M193.8 90.7h.1M193.8 90.7h24.9M193.8 83.6v32M208 80h.1M208 80h3.6M227.6 90.7h.1M227.6 90.7h21.3M241.8 87.1h.1M241.8 90.7h.1"/>
<path d="M241.8 87.1v3.6M85.3 101.3h.1M85.3 101.3v1.8M92.5 101.3h.1M92.5 101.3v1.8M138.7 110.2h.1M138.7 110.2v23.1M147.6 119.1h.1M147.6 119.1v7.1M147.6 119.1h10.6M158.2 117.3h.1M158.2 119.1h.1"/>
<path d="M158.2 117.3v3.6M209.8 115.6h.1M209.8 115.6v1.7M209.8 115.6h3.6M220.5 104.9h.1M220.5 104.9v3.6M220.5 104.9h32M224 115.6h.1M229.4 112h.1M229.4 112v3.6h-5.4M238.3 104.9h.1M238.3 119.1h.1"/>
<path d="M238.3 104.9v5.3M238.3 119.1v3.6M261.4 104.9h.1M268.5 103.1h.1M268.5 103.1v1.8h-7.1M135.1 133.3h.1M135.1 133.3h5.4M138.7 133.3h.1M158.2 126.2h.1M158.2 126.2v1.8M160 133.3h.1M160 133.3h7.1"/>
<path d="M161.8 133.3h.1M161.8 133.3v1.8M193.8 124.5h.1M193.8 129.8h.1M193.8 124.5v7.1M193.8 129.8h26.7M209.8 126.2h.1M209.8 129.8h.1M209.8 126.2v5.4M220.5 138.7h.1M220.5 129.8h.1M220.5 129.8v3.5"/>
<path d="M220.5 138.7v5.3M238.3 133.3h.1M238.3 133.3v3.6M245.4 129.8h.1M245.4 129.8h8.9M247.1 129.8h.1M247.1 129.8v1.8M60.5 152.9h.1M60.5 158.2h.1M60.5 158.2h8.8M60.5 152.9v5.3M80 158.2h.1"/>
<path d="M80 158.2h32M108.5 158.2h.1M108.5 158.2v5.4M147.6 140.5h.1M147.6 142.2h.1M147.6 140.5v3.5M151.1 140.5h.1M151.1 140.5v1.7h-3.5M161.8 144h.1M161.8 144v1.8M193.8 140.5h.1M193.8 140.5v3.5"/>
<path d="M209.8 140.5h.1M209.8 140.5v3.5M247.1 140.5h.1M247.1 140.5v1.7M37.3 160h.1M37.3 161.8h.1M37.3 160h32M37.3 161.8h32M51.6 176h.1M51.6 161.8h.1M51.6 161.8v3.6M51.6 176v3.6"/>
<path d="M62.2 176h.1M62.2 160h.1M62.2 160v5.4M62.2 176v3.6M80 160h.1M80 161.8h.1M80 160h32M80 161.8h7.1M87.1 161.8h.1M87.1 161.8v5.3M97.8 174.2h.1M97.8 160h.1"/>
<path d="M97.8 160v3.6M97.8 174.2v3.6M108.5 174.2h.1M108.5 174.2v3.6"/>
</g>
<g fill="#f0f" stroke="#f0f" stroke-width=".17">
<circle cx="33.8" cy="46.2" r=".32"/>
<circle cx="103.1" cy="39.1" r=".32"/>
<circle cx="110.2" cy="39.1" r=".32"/>
<circle cx="117.3" cy="39.1" r=".32"/>
<circle cx="33.8" cy="76.4" r=".32"/>
<circle cx="85.3" cy="67.5" r=".32"/>
<circle cx="103.1" cy="74.7" r=".32"/>
<circle cx="92.4" cy="71.1" r=".32"/>
<circle cx="115.5" cy="94.2" r=".32"/>
<circle cx="115.5" cy="97.8" r=".32"/>
<circle cx="110.2" cy="85.3" r=".32"/>
<circle cx="158.2" cy="55.1" r=".32"/>
<circle cx="209.8" cy="28.4" r=".32"/>
<circle cx="261.3" cy="14.2" r=".32"/>
<circle cx="158.2" cy="119.1" r=".32"/>
<circle cx="147.6" cy="142.2" r=".32"/>
<circle cx="247.1" cy="129.8" r=".32"/>
<circle cx="158.2" cy="33.8" r=".32"/>
<circle cx="172.4" cy="33.8" r=".32"/>
<circle cx="165.3" cy="33.8" r=".32"/>
<circle cx="184.9" cy="83.5" r=".32"/>
<circle cx="193.8" cy="80" r=".32"/>
<circle cx="202.7" cy="76.4" r=".32"/>
<circle cx="241.8" cy="90.7" r=".32"/>
<circle cx="193.8" cy="90.7" r=".32"/>
<circle cx="209.8" cy="129.8" r=".32"/>
<circle cx="193.8" cy="129.8" r=".32"/>
<circle cx="161.8" cy="133.3" r=".32"/>
<circle cx="138.7" cy="133.3" r=".32"/>
<circle cx="238.2" cy="104.9" r=".32"/>
<circle cx="62.2" cy="160" r=".32"/>
<circle cx="51.5" cy="161.8" r=".32"/>
<circle cx="24.9" cy="67.5" r=".32"/>
<circle cx="184.9" cy="33.8" r=".32"/>
<circle cx="97.8" cy="160" r=".32"/>
<circle cx="108.4" cy="158.2" r=".32"/>
</g>
<text font-size="4.2" fill="#00f" x="112" y="11">Button MCU For Power Up</text>
<text font-size="2.6" x="253" y="191.8">https://www.seeedstudio.com</text>
<text font-size="2.1" fill="#800000" x="257.8" y="197.5">reComputer Robotics J401</text>
<g font-size="1.8">
<text x="197.4" y="155.4">VDD_DCIN</text>
<text x="215.1" y="155.4">FORCE_OFF*</text>
<text x="199.1" y="165.2">12V</text>
<text x="216.9" y="165.2">2.477V</text>
</g>
<g font-size="1.6">
<text x="257.8" y="10.3">3V3_AO</text>
<text x="206.2" y="12.1">3V3_AO</text>
<text x="248.5" y="21.9" transform="rotate(-90 248.5 21.9)">5</text>
<text x="154.7" y="29.9">3V3_AO</text>
<text x="245" y="28.1">4</text>
<text x="257.3" y="28.1">2</text>
<text x="113.8" y="33.4">3V3_AO</text>
<text x="248.5" y="35.9" transform="rotate(-90 248.5 35.9)">3</text>
<text x="252.1" y="35.9" transform="rotate(-90 252.1 35.9)">1</text>
<text x="240" y="38.8">TSSOP-5</text>
<text x="28.4" y="42.3">VDD_5V_SYS</text>
<text x="186.7" y="45.9">DNP</text>
<text x="122.3" y="54.7">4</text>
<text x="148.8" y="54.7">2</text>
<text x="148.8" y="58.3">1</text>
<text x="225.5" y="54.7">1</text>
<text x="234.1" y="54.7">2</text>
<text x="33.4" y="61" transform="rotate(-90 33.4 61)">5</text>
<text x="122.3" y="60.1">7</text>
<text x="122.3" y="63.6">8</text>
<text x="148.8" y="61.8">20</text>
<text x="148.8" y="65.4">19</text>
<text x="174.2" y="65.4">DNP</text>
<text x="29.9" y="67.2">4</text>
<text x="42.1" y="67.2">2</text>
<text x="121.5" y="70.7">10</text>
<text x="122.3" y="67.2">9</text>
<text x="148.8" y="69">18</text>
<text x="33.4" y="75" transform="rotate(-90 33.4 75)">3</text>
<text x="37" y="75" transform="rotate(-90 37 75)">1</text>
<text x="121.5" y="74.3">11</text>
<text x="148.8" y="72.5">17</text>
<text x="148.8" y="76.1">16</text>
<text x="174.2" y="72.6">DNP</text>
<text x="238.3" y="74.3">VDD_CVM</text>
<text x="122.3" y="81.4">6</text>
<text x="148.8" y="79.6">15</text>
<text x="148.8" y="83.2">14</text>
<text x="200.9" y="79.7">DNP</text>
<text x="122.3" y="85">5</text>
<text x="148.8" y="86.7">13</text>
<text x="121.5" y="93.9">12</text>
<text x="122.3" y="90.3">3</text>
<text x="218.4" y="90.3">1</text>
<text x="227" y="90.3">2</text>
<text x="121.5" y="97.4">21</text>
<text x="264.9" y="101">VDD_12V</text>
<text x="124.5" y="106.9">QFN20</text>
<text x="220.1" y="109" transform="rotate(-90 220.1 109)">1</text>
<text x="225.8" y="109.9">VDD_12V</text>
<text x="154.7" y="115.2">3V3_AO</text>
<text x="213" y="115.2">3</text>
<text x="223.5" y="115.2">2</text>
<text x="238.6" y="122.9">3</text>
<text x="147.2" y="126.8" transform="rotate(-90 147.2 126.8)">5</text>
<text x="227.6" y="131.2">30V,100mA</text>
<text x="244.8" y="129.4">1</text>
<text x="143.7" y="133">4</text>
<text x="155.9" y="133">2</text>
<text x="193.4" y="132.1" transform="rotate(-90 193.4 132.1)">2</text>
<text x="238.6" y="134.2">2</text>
<text x="147.2" y="140.8" transform="rotate(-90 147.2 140.8)">3</text>
<text x="150.8" y="140.8" transform="rotate(-90 150.8 140.8)">1</text>
<text x="193.4" y="140.8" transform="rotate(-90 193.4 140.8)">1</text>
<text x="56.9" y="150.8">3V3_AO</text>
<text x="69" y="157.9">1</text>
<text x="69" y="159.6">3</text>
<text x="69" y="161.4">5</text>
<text x="74.7" y="156.1">DNP</text>
<text x="79.5" y="161.4">6</text>
<text x="79.5" y="159.6">4</text>
<text x="79.5" y="157.9">2</text>
<text x="51.3" y="165.9" transform="rotate(-90 51.3 165.9)">2</text>
<text x="61.9" y="165.9" transform="rotate(-90 61.9 165.9)">2</text>
<text x="97.5" y="164.1" transform="rotate(-90 97.5 164.1)">2</text>
<text x="108.2" y="164.1" transform="rotate(-90 108.2 164.1)">2</text>
<text x="51.3" y="176.9" transform="rotate(-90 51.3 176.9)">1</text>
<text x="61.9" y="176.9" transform="rotate(-90 61.9 176.9)">1</text>
<text x="97.5" y="175.1" transform="rotate(-90 97.5 175.1)">1</text>
<text x="108.2" y="175.1" transform="rotate(-90 108.2 175.1)">1</text>
<text x="252.8" y="196">Title:</text>
<text x="229" y="200.7">Size:</text>
<text x="236.1" y="200.7">Document Number:</text>
<text x="282.4" y="200.7">Rev:</text>
<text x="229" y="205.4">Draw By: Junqing.Xin</text>
<text x="247.7" y="205.4">Date: Thursday, April 17, 2025</text>
<text x="279.7" y="205.4">Sheet: 9</text>
<text x="287.3" y="205.4">of 25</text>
</g>
<g font-size="1.6" fill="#000080">
<text x="263.1" y="17.4">C19</text>
<text x="211.6" y="19.2">R35</text>
<text x="211.6" y="21">100K</text>
<text x="253" y="22.8">U4</text>
<text x="263.1" y="19.2">100nF</text>
<text x="211.6" y="28.1">R24</text>
<text x="224" y="28.1">100R</text>
<text x="211.6" y="33.4">C15</text>
<text x="211.6" y="35.2">100nF</text>
<text x="235.4" y="35.2">74LVC1G07GW</text>
<text x="160" y="38.8">R46</text>
<text x="160" y="40.6">10K</text>
<text x="167.1" y="38.8">R41</text>
<text x="167.1" y="40.6">10K</text>
<text x="174.2" y="38.8">R34</text>
<text x="174.2" y="40.6">10K</text>
<text x="186.7" y="38.8">R48</text>
<text x="186.7" y="40.6">10K</text>
<text x="195.6" y="38.8">R47</text>
<text x="195.6" y="40.6">10K</text>
<text x="94.2" y="44.1">C23</text>
<text x="94.2" y="45.9">100nF</text>
<text x="104.9" y="45.9">R58</text>
<text x="104.9" y="47.7">10K</text>
<text x="112" y="45.9">R50</text>
<text x="112" y="47.7">4.7K</text>
<text x="40.9" y="49.4">C33</text>
<text x="40.9" y="51.2">100nF</text>
<text x="124.5" y="51.2">U7</text>
<text x="227.6" y="53">D6</text>
<text x="227.6" y="58.3">B5819WS SL</text>
<text x="16" y="63.7">SN74LV1T125DBVR</text>
<text x="26.7" y="61.9">U10</text>
<text x="167.1" y="65.4">R31</text>
<text x="179.6" y="65.4">10K</text>
<text x="67.6" y="70.8">R55</text>
<text x="80" y="70.8">1K</text>
<text x="26.7" y="72.6">R85</text>
<text x="26.7" y="74.3">100K</text>
<text x="48" y="74.3">R57</text>
<text x="60.5" y="74.3">10K DNP BMCU_BRD_SEL</text>
<text x="179.6" y="72.6">10K</text>
<text x="195.6" y="79.7">R45</text>
<text x="208" y="79.7">0R</text>
<text x="243.6" y="81.4">R190</text>
<text x="243.6" y="83.2">100K</text>
<text x="94.2" y="85">R49</text>
<text x="106.7" y="85">0R</text>
<text x="220.5" y="88.6">D10</text>
<text x="87.1" y="95.7">R61</text>
<text x="94.2" y="95.7">R56</text>
<text x="220.5" y="93.9">B5819WS SL</text>
<text x="87.1" y="97.4">100K</text>
<text x="94.2" y="97.4">1K</text>
<text x="124.5" y="102.8">EFM8SB10F8G</text>
<text x="248.9" y="104.6">R12</text>
<text x="261.4" y="104.6">100K</text>
<text x="208" y="109.9">Q2</text>
<text x="208" y="111.7">BSS84W</text>
<text x="240" y="113.5">R11</text>
<text x="195.6" y="118.8">R14</text>
<text x="240" y="115.2">100K</text>
<text x="160" y="122.3">C34</text>
<text x="160" y="124.1">100nF</text>
<text x="195.6" y="120.6">0R</text>
<text x="211.6" y="120.6">R13</text>
<text x="211.6" y="122.3">19.6K</text>
<text x="232.9" y="125.9">Q1</text>
<text x="229.4" y="127.7">2SK3018</text>
<text x="140.5" y="136.6">U11</text>
<text x="195.6" y="134.8">D1</text>
<text x="195.6" y="136.6">3.3V</text>
<text x="211.6" y="134.8">R6</text>
<text x="211.6" y="136.6">5.1K</text>
<text x="222.2" y="134.8">C4</text>
<text x="222.2" y="136.6">10nF</text>
<text x="248.9" y="134.8">R10</text>
<text x="248.9" y="136.6">100K</text>
<text x="129.8" y="138.3">SN74LV1T125DBVR</text>
<text x="163.6" y="138.3">R62</text>
<text x="163.6" y="140.1">100K</text>
<text x="21.3" y="159.7">Test Point TP32</text>
<text x="21.3" y="161.5">Test Point TP33</text>
<text x="71.1" y="156.1">J1</text>
<text x="64" y="165">ST-FH-254-0108-2x3P-F</text>
<text x="53.3" y="170.3">D3</text>
<text x="64" y="170.3">D2</text>
<text x="99.6" y="168.6">D4</text>
<text x="110.2" y="168.6">D5</text>
<text x="49.5" y="178.3" transform="rotate(-90 49.5 178.3)">ESDPSA0402V05</text>
<text x="60.2" y="178.3" transform="rotate(-90 60.2 178.3)">ESDPSA0402V05</text>
<text x="95.7" y="176.6" transform="rotate(-90 95.7 176.6)">ESDPSA0402V05</text>
<text x="106.4" y="176.6" transform="rotate(-90 106.4 176.6)">ESDPSA0402V05</text>
</g>
<g font-size="1.6" fill="#800000">
<text x="211.6" y="22.8">1%</text>
<text x="263.1" y="22.8">C0402</text>
<text x="263.1" y="21">16V,X7R</text>
<text x="211.6" y="24.6">R0402</text>
<text x="211.6" y="29.9">R0402</text>
<text x="224" y="29.9">1%</text>
<text x="211.6" y="38.8">C0402</text>
<text x="211.6" y="37">16V,X7R</text>
<text x="241.3" y="37">SOT353</text>
<text x="94.2" y="47.7">16V,X7R</text>
<text x="160" y="42.3">5%</text>
<text x="160" y="44.1">R0402</text>
<text x="167.1" y="42.3">5%</text>
<text x="167.1" y="44.1">R0402</text>
<text x="174.2" y="42.3">5%</text>
<text x="174.2" y="44.1">R0402</text>
<text x="186.7" y="42.3">5%</text>
<text x="186.7" y="44.1">R0402</text>
<text x="195.6" y="42.3">5%</text>
<text x="195.6" y="44.1">R0402</text>
<text x="40.9" y="53">16V,X7R</text>
<text x="94.2" y="49.4">C0402</text>
<text x="104.9" y="49.4">5%</text>
<text x="104.9" y="51.2">R0402</text>
<text x="112" y="49.4">1%</text>
<text x="112" y="51.2">R0402</text>
<text x="40.9" y="54.8">C0402</text>
<text x="24.9" y="65.4">sot23-5</text>
<text x="227.6" y="61.9">sod_323</text>
<text x="167.1" y="67.2">R0402</text>
<text x="179.6" y="67.2">5%</text>
<text x="26.7" y="76.1">1%</text>
<text x="26.7" y="77.9">R0402</text>
<text x="48" y="76.1">R0402</text>
<text x="60.5" y="76.1">5%</text>
<text x="67.6" y="72.6">R0402</text>
<text x="80" y="72.6">1%</text>
<text x="167.1" y="74.3">R0402</text>
<text x="179.6" y="74.3">5%</text>
<text x="195.6" y="81.4">R0402</text>
<text x="208" y="81.4">5%</text>
<text x="94.2" y="86.8">R0402</text>
<text x="106.7" y="86.8">5%</text>
<text x="243.6" y="85">1%</text>
<text x="243.6" y="86.8">R0402</text>
<text x="87.1" y="99.2">1%</text>
<text x="87.1" y="101">R0402</text>
<text x="94.2" y="99.2">1%</text>
<text x="94.2" y="101">R0402</text>
<text x="220.5" y="97.4">sod_323</text>
<text x="248.9" y="106.3">R0402</text>
<text x="261.4" y="106.3">1%</text>
<text x="208" y="113.5">sot-323-3</text>
<text x="240" y="117">1%</text>
<text x="240" y="118.8">R0402</text>
<text x="160" y="125.9">16V,X7R</text>
<text x="195.6" y="122.3">5%</text>
<text x="195.6" y="124.1">R0402</text>
<text x="211.6" y="124.1">1%</text>
<text x="211.6" y="125.9">R0402</text>
<text x="160" y="127.7">C0402</text>
<text x="229.4" y="129.5">sot-323-3</text>
<text x="138.7" y="140.1">sot23-5</text>
<text x="163.6" y="141.9">1%</text>
<text x="163.6" y="143.7">R0402</text>
<text x="195.6" y="138.3">SOD_123</text>
<text x="211.6" y="138.3">1%</text>
<text x="211.6" y="140.1">R0402</text>
<text x="222.2" y="140.1">C0402</text>
<text x="222.2" y="138.3">50V,X7R</text>
<text x="248.9" y="138.3">1%</text>
<text x="248.9" y="140.1">R0402</text>
<text x="23.1" y="157.9">TP60C_SMD</text>
<text x="22.6" y="163.2">TP60C_SMD</text>
<text x="64" y="166.8">header2x3p_2d54_dip_3_2mm</text>
<text x="53.3" y="173.9">D0402</text>
<text x="64" y="173.9">D0402</text>
<text x="99.6" y="172.1">D0402</text>
<text x="110.2" y="172.1">D0402</text>
<text x="230.8" y="202.7">A3</text>
<text x="253" y="202.2">09 Button MCU For Power Up</text>
<text x="284.1" y="202.7">V1.0</text>
</g>
<g font-size="1.6" fill="#f00">
<text x="229.7" y="27.9">5V_PG_BUF_R</text>
<text x="265.3" y="27.9">5V_12V_PG_DL</text>
<text x="153.2" y="58.1">BMCU_P01</text>
<text x="208.4" y="54.6">BMCU_PWR_BTN*</text>
<text x="245.4" y="55.7">PWR_BTN*</text>
<text x="255.9" y="55.7">[4,7]</text>
<text x="153.2" y="61.7">BMCU_P02</text>
<text x="153.2" y="65.2">BMCU_P03</text>
<text x="6.9" y="68.1">[4]</text>
<text x="10.7" y="68.1">POWER_EN</text>
<text x="45.2" y="71.7">[10]</text>
<text x="49.8" y="71.7">VIN_PWR_ON</text>
<text x="51.9" y="67">BMCU_POWER_EN</text>
<text x="153.2" y="68.8">BMCU_UART_TX</text>
<text x="153.2" y="72.3">BMCU_UART_RX R32</text>
<text x="153.2" y="75.9">BMCU_ACOK</text>
<text x="215.1" y="77">BMCU_ACOK</text>
<text x="227.2" y="77">[7]</text>
<text x="60.8" y="81.2">BMCU_C2D</text>
<text x="153.2" y="79.5">BMCU_PGOOD</text>
<text x="153.2" y="83">FORCE_OFF*</text>
<text x="215.1" y="80.6">BUCK_3V3_PG</text>
<text x="228.5" y="80.6">[8,14]</text>
<text x="60.8" y="84.8">BMCU_C2CK</text>
<text x="114.1" y="85">C2CK</text>
<text x="153.2" y="86.6">RESET_N*</text>
<text x="252.5" y="91.2">SHUTDOWN_REQ*</text>
<text x="269.2" y="91.2">[4]</text>
<text x="195.9" y="129.2">FORCE_OFF*_R</text>
<text x="257.8" y="130.3">5V_12V_PG_DL</text>
<text x="271.5" y="130.3">[7]</text>
<text x="115.7" y="133.9">[7,8]</text>
<text x="120.9" y="133.9">BUCK_3V3_EN</text>
<text x="168.9" y="133.9">SYS_RST*</text>
<text x="178.9" y="133.9">[4,7]</text>
<text x="39.5" y="159.5">BMCU_C2D</text>
<text x="39.5" y="161.2">BMCU_C2CK</text>
<text x="82.1" y="157.7">BMCU_UART_RX</text>
<text x="82.1" y="159.5">BMCU_UART_TX</text>
</g>
<g font-size="1.6" fill="#004080">
<text x="248" y="29.2">Y</text>
<text x="249.7" y="27.5" transform="rotate(-90 249.7 27.5)">VCC</text>
<text x="254.1" y="29.2">A</text>
<text x="249.7" y="32.9" transform="rotate(-90 249.7 32.9)">GND</text>
<text x="253.2" y="32.9" transform="rotate(-90 253.2 32.9)">NC</text>
<text x="125.3" y="55.8">VDD</text>
<text x="143.4" y="55.8">P0.0</text>
<text x="143.4" y="59.4">P0.1</text>
<text x="125.3" y="61.2">P1.7</text>
<text x="125.3" y="64.7">P1.6</text>
<text x="143.4" y="63">P0.2</text>
<text x="32.9" y="68.3">Y</text>
<text x="34.5" y="66.6" transform="rotate(-90 34.5 66.6)">VCC</text>
<text x="38.9" y="68.3">A</text>
<text x="125.3" y="68.3">P1.5</text>
<text x="125.3" y="71.8">P1.3</text>
<text x="143.4" y="66.5">P0.3</text>
<text x="143.4" y="70.1">P0.4</text>
<text x="34.5" y="72" transform="rotate(-90 34.5 72)">GND</text>
<text x="38.1" y="72" transform="rotate(-90 38.1 72)">NC</text>
<text x="125.3" y="75.4">P1.2</text>
<text x="143.4" y="73.6">P0.5</text>
<text x="143.4" y="77.2">P0.6</text>
<text x="125.3" y="82.5">P2.7_C2D</text>
<text x="143.4" y="80.7">P0.7</text>
<text x="125.3" y="86.1">RST*_C2CK</text>
<text x="143.4" y="84.3">P1.0</text>
<text x="143.4" y="87.8">P1.1</text>
<text x="125.3" y="91.4">GND</text>
<text x="125.3" y="95">GND</text>
<text x="125.3" y="98.5">EPAD</text>
<text x="146.7" y="134.1">Y</text>
<text x="148.3" y="137.8" transform="rotate(-90 148.3 137.8)">GND</text>
<text x="148.3" y="132.4" transform="rotate(-90 148.3 132.4)">VCC</text>
<text x="151.9" y="137.8" transform="rotate(-90 151.9 137.8)">NC</text>
<text x="152.7" y="134.1">A</text>
<text x="72" y="159">1</text>
<text x="72" y="160.7">3</text>
<text x="76.5" y="160.7">4</text>
<text x="76.5" y="159">2</text>
<text x="72" y="162.5">5</text>
<text x="76.5" y="162.5">6</text>
</g>
<g font-size="1.6" fill="#00f">
<text x="216.9" y="40.6">C15=100nF: 10ms Delay</text>
<text x="216.9" y="42.3">C15=1uF: 100ms Delay</text>
<text x="209.8" y="70.8">open:auto ON</text>
<text x="23.1" y="172.1">Place TP32 TP33 together.</text>
<text x="23.1" y="173.9">Space = 2.54MM</text>
<text x="23.1" y="168.6">layout Note:</text>
<text x="23.1" y="179.2">TP32: C2D</text>
<text x="23.1" y="177.5">Add Silkscreen:</text>
<text x="23.1" y="181">TP33: C2CK</text>
</g>
<g font-size="1.6" fill="#800040">
<text x="227.6" y="60.1">40V</text>
<text x="220.5" y="95.7">40V</text>
<text x="195.6" y="140.1">3.3V</text>
<text x="53.3" y="172.1">5V</text>
<text x="64" y="172.1">5V</text>
<text x="99.6" y="170.3">5V</text>
<text x="110.2" y="170.3">5V</text>
</g>
<text font-size="1.6" fill="#400000" x="124.5" y="104.6">qfn20_0d5_3x3x0_6mm</text>
<g font-size="1.3">
<text x="30.8" y="1.3">5</text>
<text x="88.8" y="1.3">4</text>
<text x="146.9" y="1.3">3</text>
<text x="205" y="1.3">2</text>
<text x="263.1" y="1.3">1</text>
<text x=".5" y="28.4">D</text>
<text x="292.6" y="28.4">D</text>
<text x=".5" y="79.5">C</text>
<text x="292.6" y="79.5">C</text>
<text x=".5" y="130.6">B</text>
<text x="292.6" y="130.6">B</text>
<text x=".5" y="181.7">A</text>
<text x="292.6" y="181.7">A</text>
<text x="30.8" y="207.4">5</text>
<text x="88.8" y="207.4">4</text>
<text x="146.9" y="207.4">3</text>
<text x="205" y="207.4">2</text>
<text x="263.1" y="207.4">1</text>
</g>
</svg>
